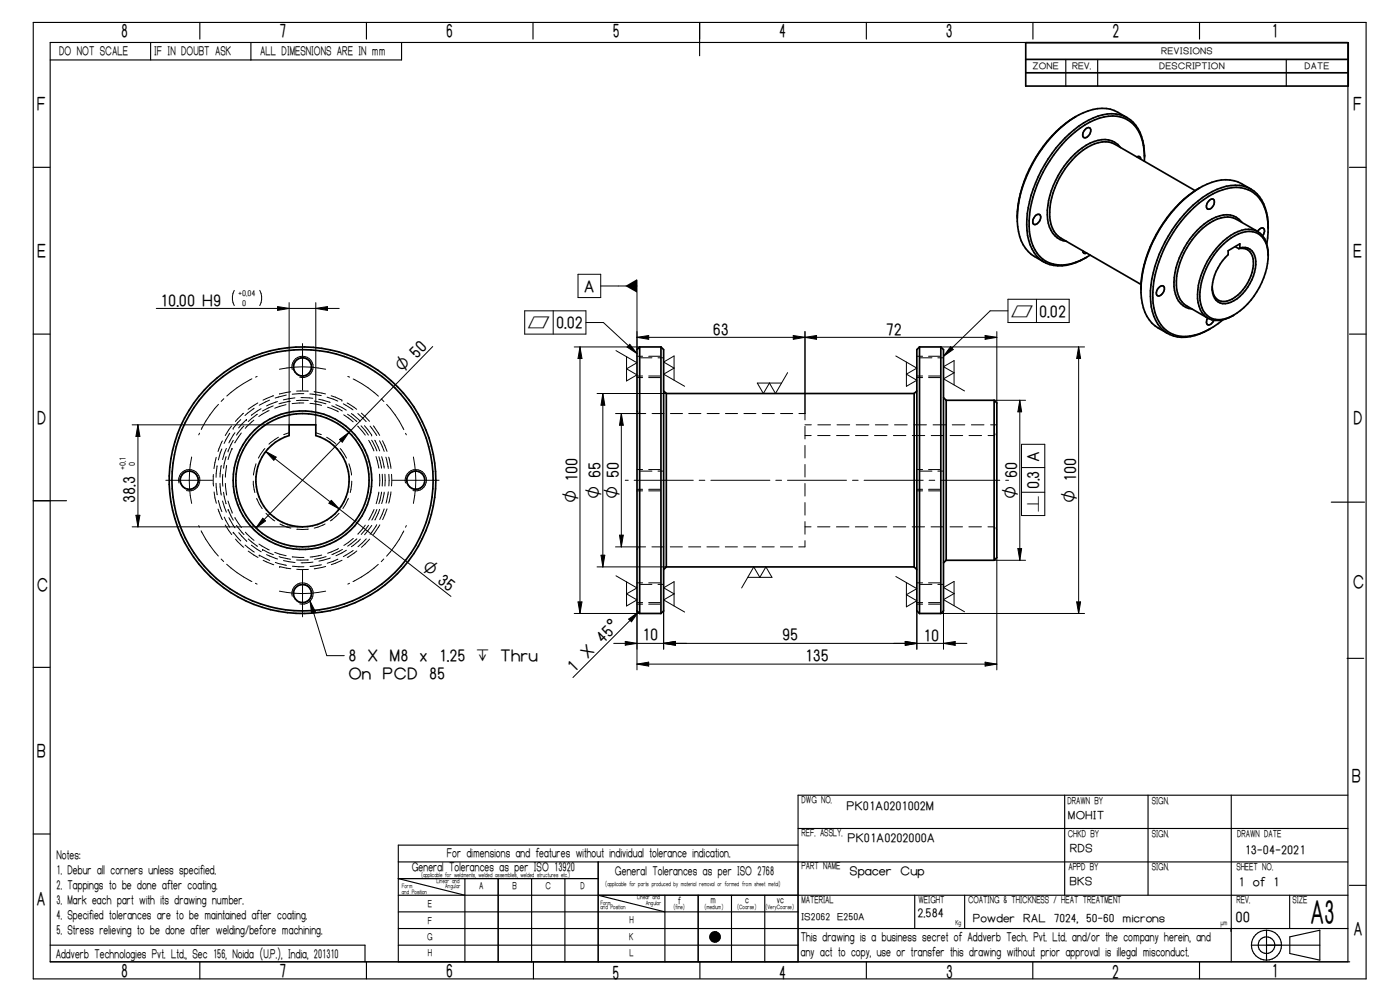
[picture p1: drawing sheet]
<svg xmlns="http://www.w3.org/2000/svg" width="420mm" height="297mm" viewBox="0 0 420 297" stroke-linecap="round" stroke-linejoin="round" font-family="sans-serif">
<g fill="none" stroke="#000" stroke-width=".34">
<path d="M10 6.7h400v287h-400zM45.2 12.7v5.3M60 6.7v5M75.3 12.7v5.3M110 6.7v5M120.5 12.7v5.3h-105.4M160 6.7v5M210 6.7v10M260 6.7v5M310 6.7v5M319.9 17.8v8M329.4 17.8v8"/>
<path d="M360 6.7v5M386 17.8v8M10 50.2h5M405 50.2h5M10 100.2h5M405 100.2h5M10 150.2h10M399.5 150.7h10M404.3 197.5h5M10 200.2h5M319.5 238.6v30M344.5 238.6v30"/>
<path d="M369.5 238.6v50M404.5 238.6h-165v50M10 250.2h5M179.5 258.6v30M239.5 253.6h-120v35M239.5 248.6h165M404.5 258.6h-285M119.5 268.6h120M119.5 278.6h285M139.5 263.6v25M149.5 263.6v25zM159.5 263.6v25"/>
<path d="M169.5 263.6v25M179.5 263.6h-60l20 5M199.5 268.6v20M209.5 268.6v20v-15M215 279.7l-1.9 1.8M219.5 268.6v20M229.5 268.6v20M239.5 273.6h-120M274.5 268.6v10M289.5 268.6v10M369.4 278.6v.9M380.1 279.1a4.5 4.5 0 0 0-4.5 4.5"/>
<path d="M380.1 279.1v9M380.1 279.1a4.5 4.5 0 0 1 4.5 4.5 4.5 4.5 0 0 1-4.5 4.5M387 268.6v10M404.5 268.6h-225l20 5M405 265.6h5M15.1 283.6h94.4v5M60 288.7v5M110 288.7v5M119.5 283.6h120M160.1 288.7v5M210 288.6v5M260 288.5v5"/>
<path d="M310 288.7v5M360 288.7v5M375.6 283.6a4.5 4.5 0 0 0 4.5 4.5M375.6 283.6h20.5M387.1 281.1l9-2v9l-9-2zM404.5 288.6v-275.9h-389.4v275.9h390"/>
<circle cx="380.1" cy="283.6" r="2.5"/>
</g>
<g fill="none" stroke="#000" stroke-width=".51">
<path d="M307.8 17.8h96.8M307.8 12.8h96.8v13h-96.8zM307.8 21.8h96.8M322.9 34.9a38.1 38.1 0 0 0-17.6 30.2M325.6 38.9a.96 .96 0 0 1 1.4-.5 .96 .96 0 0 1 .2 1.4l-.5 .9a.96 .96 0 0 1-1.4 .6 .96 .96 0 0 1-.2-1.5zM338.3 35.3a11.5 11.5 0 0 1 5.1 9.9l.1 2M338.3 35.3a11.6 11.6 0 0 0-11.6 .8 39 39 0 0 0-18.1 26.2 19.1 19.1 0 0 0 1.7 13.5 9.4 9.4 0 0 0 11.2 3.4l4.3-1.8M338.3 35.3a12.3 12.3 0 0 0-7.6-2.8 20.1 20.1 0 0 0-12.8 6.2 40.2 40.2 0 0 0-12.6 26 14 14 0 0 0 4.2 11.6l3.8 2.3M336.3 44.3a6.5 6.5 0 0 0-7.9-1.8 23.9 23.9 0 0 0-12.9 14.6 15.9 15.9 0 0 0-.1 12 5.7 5.7 0 0 0 4.7 3.3M341.2 47.1l.4-.2a.73 .73 0 0 1 .8 .9M343.4 48.4a14 14 0 0 0-3.9-11.7 10.3 10.3 0 0 0-11-.7 33.7 33.7 0 0 0-15.5 15.7 29.2 29.2 0 0 0-3.5 20.7 9.2 9.2 0 0 0 11.9 6.8l4.3-1.8M358.7 57.2l-24.1-13.9a8.3 8.3 0 0 0-8.4 1 25 25 0 0 0-11.2 20.7 8 8 0 0 0 3.4 6.5l24 13.8"/>
<path d="M360.1 56.3a38.3 38.3 0 0 0-17.7 30.3M363.1 60a.82 .82 0 0 1 1.3 0 2.12 2.12 0 0 1-2 2.7 1.88 1.88 0 0 1 .7-2.7zM375.4 56.7a12.4 12.4 0 0 0-14.6-.8 38.7 38.7 0 0 0-18.4 31.9 12.3 12.3 0 0 0 5.2 10.6l2.8 1.6M375.4 56.7a12.6 12.6 0 0 1 5.2 11.5v.4M375.4 56.7a11.4 11.4 0 0 0-10.2 .1 35 35 0 0 0-16.5 17.6 29.4 29.4 0 0 0-2.8 19.1 9.5 9.5 0 0 0 12.7 7.2l2.9-1.1 1.8-1M310.6 64.9a.97 .97 0 0 1 1.4-.5 .97 .97 0 0 1 .2 1.5l-.6 .9a.95 .95 0 0 1-1.3 .5 .95 .95 0 0 1-.3-1.5zM324.9 75.2l.4 .8 .8-.1M326.2 77.2l-.4 .2M327.2 76.5l-1.5 .9M368.6 75.2l3.5-2v1.2a3.7 3.7 0 0 1 4.8 4 14.1 14.1 0 0 1-7.5 12.3 3.8 3.8 0 0 1-5.6-3.7 14.4 14.4 0 0 1 4.8-10.6zM370.7 74l1.1 .6M371.8 74.6a3.6 3.6 0 0 1 4.4 4 12.8 12.8 0 0 1-8.1 11.8 3.4 3.4 0 0 1-4.2-3.2l-.1-1"/>
<path d="M372.1 74.4l-.3 .2M372.7 66.7a6.2 6.2 0 0 0-7.8-1.5 23.4 23.4 0 0 0-12.5 18.1 8.9 8.9 0 0 0 2.6 8.4l.8 .5 1.9 .5M377.4 69.5l.3-.5a1.08 1.08 0 0 1 1.6-.3 1.76 1.76 0 0 1-.4 2M377.5 69.5a7.8 7.8 0 0 0-8.2 1.2 23.2 23.2 0 0 0-9.9 18.9 7.5 7.5 0 0 0 2.6 5.6M377.5 69.5l-6.4-3.7a7.9 7.9 0 0 0-8 1.1 23.4 23.4 0 0 0-10.1 18.7 7.3 7.3 0 0 0 3.1 6.2l6.7 3.8a8.5 8.5 0 0 0 8.4-1.6 22 22 0 0 0 9.3-18.8 5.8 5.8 0 0 0-8.8-5.1 21.9 21.9 0 0 0-11.5 20 5.8 5.8 0 0 0 8.8 5.1M377.5 69.5a7.8 7.8 0 0 1 3.1 7.3M380.2 73.2a18.3 18.3 0 0 0-2-13.3 9.4 9.4 0 0 0-11.2-3 29.5 29.5 0 0 0-14.8 12.8 34.7 34.7 0 0 0-6.1 21.3 10.3 10.3 0 0 0 7.1 9.7 15.5 15.5 0 0 0 12.4-3.6l1.5-1.2M348.1 86a.8 .8 0 0 1 1-.2 .8 .8 0 0 1 .4 1l-.7 1.4a.96 .96 0 0 1-1.4 .5 .96 .96 0 0 1-.2-1.5zM362.4 95.4l-.2 .5a1.11 1.11 0 0 0 .5 1.6 1.86 1.86 0 0 0 1.6-1.4M370.3 94.5l-.3 .2M192 104.1l-.8 .8v78.4l.8 .8M192 104.1v80"/>
<path d="M192 104.1h6.4M198.4 104.1v80M198.4 104.1l.8 .8v78.4l-.8 .8M199.2 117.3l.8 .8M200 118.1h74.4M200 118.1v52M274.4 118.1v52M275.2 117.3l-.8 .8M276 104.1h6.4M276 104.1v80M276 104.1l-.8 .8v78.4l.8 .8M282.4 104.1v80"/>
<path d="M282.4 104.1l.8 .8v78.4l-.8 .8M283.2 119.3l.8 .8M86.8 127.5h8v3.2a14 14 0 0 1 7.4 21.5 14 14 0 0 1-22.8 0 14 14 0 0 1 7.4-21.5zM284 120.1v48M284 120.1h14.4M298.4 120.1v48M298.4 120.1l.8 .8v46.4l-.8 .8M200 170.1l-.8 .8M200 170.1h74.4M274.4 170.1l.8 .8M284 168.1h14.4M284 168.1l-.8 .8"/>
<path d="M192 184.1h6.4M276 184.1h6.4"/>
<circle cx="90.8" cy="110.1" r="2.72"/>
<circle cx="56.8" cy="144.1" r="2.72"/>
<circle cx="90.8" cy="144.1" r="20"/>
<circle cx="90.8" cy="144.1" r="20.8"/>
<circle cx="90.8" cy="144.1" r="40"/>
<circle cx="90.8" cy="144.1" r="39.2"/>
<circle cx="124.8" cy="144.1" r="2.72"/>
<circle cx="90.8" cy="178.1" r="2.72"/>
<circle cx="214.6" cy="281.1" r="1.51"/>
</g>
<g fill="#000">
<path d="M83.3 92l3.5 .5-3.5 .6zM94.8 92.5l3.5-.5v1.1zM187.7 85.8l3.5-2v4zM174.1 104.1l.6 3.5h-1.2zM189 103.3l2.2 2.8-3-2zM191.2 101.2l3.5-.5v1.1zM238.1 100.7l3.5 .5-3.5 .6zM241.6 101.2l3.5-.5v1.1zM285.3 104l.8 .9-2.9 2zM295.6 100.7l3.6 .5-3.6 .6zM323.7 104.1l.6 3.5h-1.2zM41.4 127.5l.6 3.4h-1.2z"/>
<path d="M79.7 135.5l3.2 1.7-.7 .9zM101.9 131.9l2.8-2.1-2 2.9zM180.9 118.1l.6 3.5h-1.1zM186.5 124.1l.6 3.5h-1.2zM306.1 120.1l.5 3.5h-1.1zM40.8 154.6h1.2l-.6 3.5zM78.9 155.5l.8 .8-2.9 2.1zM99.4 150.1l2.4 2.6-3.1-1.7zM180.4 166.6h1.1l-.6 3.5zM185.9 160.6h1.2l-.6 3.5zM305.5 164.6h1.1l-.5 3.5zM93 180.3l1.6 3.2-1.1 .4z"/>
<path d="M173.5 180.6h1.2l-.6 3.5zM187.7 192.4l3.5 .6-3.5 .6zM188.7 185.8l2.8-2.1-2 2.9zM191.2 199.3l3.5-.6v1.2zM199.2 193l3.5-.6v1.2zM271.7 192.4l3.5 .6-3.5 .6zM271.7 192.5l3.5 .5-3.5 .6zM283.2 193l3.5-.5v1.1zM295.6 198.7l3.6 .6-3.6 .6zM323.1 180.6h1.2l-.6 3.5z"/>
<circle cx="214.6" cy="281.1" r="1.51"/>
</g>
<g fill="none" stroke="#000" stroke-width=".3">
<path d="M46.9 92.5h54.9M70.3 87.1a4.8 4.8 0 0 0 0 4.6M78 87.1a4.8 4.8 0 0 1 0 4.6M83.3 92l3.5 .5-3.5 .6zM86.8 90.8v36.7h-47.1M94.8 90.8v36.7M94.8 92.5l3.5-.5v1.1zM157.5 93.3h18.3v6.9h-18.3zM166 93.3v6.9M173.5 82.3h6.8v7h-6.8zM175.8 96.8h5.3l10.1 9.3M180.3 85.8h10.9"/>
<path d="M191.2 84v20.9M241.6 99.5v26.5M299.2 99.5v21.4M302.5 89.8h18.4v7h-18.4zM302.5 93.3h-5.3l-14 13.6M311.1 89.8v7M67.2 119.6l-.8 .8M75.6 113.7l-.5 .2a33.1 33.1 0 0 0-7 4.9M77.2 112.9l-.5 .3M82.1 118.7l-3.2 1.4M85.9 118.5l-3.3 .9M87.2 117.6l-3.3 .6"/>
<path d="M87.7 110.9a3.2 3.2 0 0 1 2.8-4 3.2 3.2 0 0 1 3.5 3.5 3.2 3.2 0 0 1-4.1 2.8M88.5 119.4l-3.5 .6M89 117.3h3.5M90.3 119.3l3.6 .2M90.8 103.1v14M91.2 118.1l-3.5 .2M93 118.2l3.4 .5M94.3 117.5l3.4 .7M95.7 119.8l3.4 .9M97.7 110.8a33.8 33.8 0 0 0-13.8 0M98.2 119.2l3.2 1.2M99.4 118.7l3.2 1.4"/>
<path d="M104.4 112.9l.5 .3M106 113.7l.5 .2a31.9 31.9 0 0 1 7.1 5M114.4 119.7l.8 .8M129.9 104l-53.1 54.4M172.3 104.1h19.7M174.1 104.1v80M174.1 104.1l.6 3.5h-1.2zM179.2 118.1h20.8M180.9 118.1l.6 3.5h-1.1zM180.9 118.1v52M184.9 105.2l6.3 3.6-3.2 1.9 3.2 1.8-3.2 1.8v-7.3M189 103.3l2.2 2.8-3-2z"/>
<path d="M191.2 112.8h1.7M191.2 106.9h1.7M191.2 113.3h1.7M191.2 101.2l3.5-.5v1.1zM191.2 101.2h108M192.2 107.4h3.5M194.7 112.8h3.4M194.7 106.9h3.4M194.7 113.3h3.4M197.5 107.4h1.7M202.3 114.1v-7.3l-3.1 1.8 3.1 1.8-3.1 1.9 6.3 3.6M236.4 111.8l-3.7 6.3-1.8-3.2-1.8 3.2-1.8-3.2h7.3"/>
<path d="M238.1 100.7l3.5 .5-3.5 .6zM241.6 101.2l3.5-.5v1.1zM268.8 106.8l6.4 3.6-3.2 1.9 3.2 1.8-3.2 1.8v-7.3M275.2 112.8h1.7M275.2 106.9h1.7M275.2 113.3h1.7M276.2 107.4h3.5M278.7 112.8h3.4M278.7 106.9h3.4M278.7 113.3h3.4M281.5 107.4h1.7M282.4 104.1h43.1"/>
<path d="M285.3 104l.8 .9-2.9 2zM286.3 115.5v-7.3l-3.1 1.8 3.1 1.8-3.1 1.9 6.3 3.6M295.6 100.7l3.6 .5-3.6 .6zM323.7 104.1v80M323.7 104.1l.6 3.5h-1.2zM41.4 127.5l.6 3.4h-1.2zM41.4 127.5v30.6M57.5 137.1a34.1 34.1 0 0 0 0 13.9M59.9 130l-.3 .5M64.9 137.2l-.7 3.4M65.1 139.7l-.3 3.5M65.6 121.3a31.9 31.9 0 0 0-5.2 7.6"/>
<path d="M66.4 139.7l-.4 3.5M66.6 134.7l-1.1 3.3M66.7 132.3l-1.3 3.2M67.8 137l-.7 3.5M67.9 134.5l-1.1 3.4M68 139.7l-.4 3.5M68.4 135.3h.1M68.9 130l-1.6 3.1M69.5 127.8l-1.9 2.9M69.6 134.5h.1M69.6 134.5l-1.2 3.4M70 128.5h.1"/>
<path d="M70 132.1l-1.5 3.2M70.5 129.8l-1.8 3.1M72.3 125.9l-2.3 2.6M72.4 129.9l-1.9 3M73.1 124l-2.5 2.4M73.2 127.8l-2.2 2.8M74 125.9l-2.4 2.5M74 125.9h.1M76.2 126.1l-2.6 2.4M76.3 122.5l-2.8 2.2M76.8 139.1l-.7 3.4M77.2 124.3l-2.7 2.2"/>
<path d="M77.4 120.9l-2.9 1.9M78.3 122.6l-2.9 2M79.5 134.6l-2 2.9M79.7 135.5l3.2 1.7-.7 .9zM79.7 135.5l55.6 43.4M80.8 123.2l-3.1 1.8M80.9 120.1l-3.1 1.5M82 121.8l-3.2 1.5M83.3 120.5l-3.3 1.3M83.6 131.2l-2.9 2.1M85.8 121.4l-3.3 1.1M86.8 129.8l-1.6 .6"/>
<path d="M87.2 120.4l-3.5 .8M91.2 120.9l-3.5 .2M92.5 120.1l-3.5 .1M93 121l3.5 .6M94.3 120.4l3.5 .8M94.8 129.8l1.6 .6M98 131.2l2.8 2.1M98.3 122.2l3.2 1.4M99.6 121.8l3.1 1.5M100.8 121.4l3.1 1.7M101.9 131.9l2.8-2.1-2 2.9zM102.1 134.6l1.9 2.9"/>
<path d="M102.6 120.1h.1M103 121.2l2.9 1.8M103.2 124.5l2.8 2.1M104.2 120.9l2.8 1.9M104.3 124.3l2.8 2.2M104.7 139.1l.8 3.4M105.4 124.1l2.7 2.3M107.3 127.8l2.3 2.8M107.4 124.1l2.5 2.4M108.4 127.8l2.2 2.8M108.4 124l2.5 2.4M109.4 127.7l2.1 2.8"/>
<path d="M110.6 132.1l1.6 3.2M111.1 127.8l2 2.9M111.5 130.5h.1M111.5 132.1l1.6 3.2M112 127.8l2 2.8M112.5 132.1l1.5 3.2M112.8 137l.9 3.5M113.7 137l.8 3.5M113.9 132.2l1.4 3.2M114.5 137l.8 3.5M114.8 132.2l1.4 3.2M115.8 137.2l.7 3.3"/>
<path d="M116 121.3a31.1 31.1 0 0 1 5.2 7.6M116.7 137.2l.6 3.3M121.7 130l.3 .5M124.1 137.1a34.1 34.1 0 0 1 0 13.9M184.7 124.1h9.1M186.5 124.1v40M186.5 124.1l.6 3.5h-1.2zM191.2 123.3l.2 .3M191.7 123.9l.3 .2M195.7 124.1h3.6M201.2 124.1h3.6M206.7 124.1h3.6"/>
<path d="M212.2 124.1h3.6M217.7 124.1h3.6M223.3 124.1h3.6M228.8 124.1h3.6M234.3 124.1h3.6M239.8 124.1h1.8M241.6 127.9v3.8M241.6 133.6v3.8M241.6 139.4v3.7M241.6 127.5h1.9M241.6 130.7h1.8M245.4 130.7h3.7"/>
<path d="M245.4 127.5h3.8M251.1 130.7h3.7M251.2 127.5h3.8M256.7 130.7h3.8M257 127.5h3.8M262.5 130.7h3.7M262.7 127.5h3.8M268.1 130.7h3.8M268.5 127.5h3.8M273.8 130.7h3.7M274.3 127.5h3.7M279.5 130.7h3.7"/>
<path d="M280 127.5h3.8M285.1 130.7h3.8M285.8 127.5h3.7M290.8 130.7h3.8M291.5 127.5h3.8M297.3 127.5h1.9M298.4 120.1h9.4M298.7 130.4l-.3 .3h-1.9M299.2 129.8l-.3 .3M306.1 120.1v48M306.1 120.1l.5 3.5h-1.1zM306.6 133.3h7v21.4h-7z"/>
<path d="M39.7 158.1h51.1M40.8 154.6h1.2l-.6 3.5zM49.8 144.1h14M53.7 144.9a3.2 3.2 0 0 1 2.9-4 3.2 3.2 0 0 1 3.4 3.5 3.2 3.2 0 0 1-4 2.8M59.6 157.7l.2 .5M60.4 159.3l.2 .5a35 35 0 0 0 4.9 7M64 142.4l.1 3.4M64.3 147.6l.6 3.4M64.8 145l.4 3.5M65.4 152.7l1.3 3.2M65.5 150.2l1.1 3.3M66 145l.4 3.5"/>
<path d="M66.8 150.3l1.1 3.4M66.9 142.3v3.6M67.1 147.7l.7 3.5M67.3 155.2l1.6 3M67.6 157.5l1.9 2.9M67.6 145l.4 3.5M68.4 150.3l1.2 3.3M68.5 152.9l1.5 3.2M68.5 152.9h.1M68.7 155.3l1.8 3.1M69.7 153.7h.1M70 159.7h.1"/>
<path d="M70 159.7l2.3 2.6M70.5 155.3l2 3M71 157.6l2.2 2.8M71.7 159.8l2.4 2.6M73.6 159.7l2.6 2.4M76 144.4l.5 3.4M77 149.5l1.7 3.1M78.9 155.5l.8 .8-2.9 2.1zM79.8 154l2.7 2.3M84 157.2l3.3 1.3M92.5 158.7l-3.4 .1M97.6 157.2l-3.3 1.3"/>
<path d="M99.4 150.1l2.4 2.6-3.1-1.7zM101.8 154l-2.7 2.3M104.6 149.5l-1.7 3.1M105.6 144.4l-.5 3.4M109.6 157.6l-2.2 2.7M110.6 157.6l-2.2 2.8M111.6 157.6l-2.2 2.8M112.3 152.9l-1.7 3.1M113.1 157.4l-2 2.9M113.1 152.9l-1.5 3.1M113.7 147.7l-.8 3.4M113.9 142.3v3.5"/>
<path d="M114 152.8l-1.5 3.2M114 157.5l-2 2.9M114.5 147.7l-.8 3.4M114.7 142.3v3.5M115.3 152.7l-1.3 3.2M115.3 147.7l-.8 3.4M115.5 142.3v3.5M116.2 152.7l-1.4 3.2M116.5 147.6l-.6 3.4M116.7 142.3v3.5M117.3 147.6l-.6 3.4M117.5 142.3v3.5"/>
<path d="M117.8 144.1h14M121.2 159.3l-.3 .5a32.7 32.7 0 0 1-4.9 7.1M121.7 144.9a3.2 3.2 0 0 1 2.9-4 3.2 3.2 0 0 1 3.4 3.5 3.2 3.2 0 0 1-4.1 2.8M122 157.7l-.3 .5M187.7 144.1h.8M190.3 144.1h17.8M191.2 146.8h1.7M191.2 140.9h1.7M191.2 147.3h1.7M192.2 141.4h3.5M194.7 146.8h3.4M194.7 140.9h3.4"/>
<path d="M194.7 147.3h3.4M197.5 141.4h1.7M209.8 144.1h1.7M213.3 144.1h17.7M232.8 144.1h1.8M236.3 144.1h17.7M241.6 145.1v3.7M241.6 150.8v3.8M241.6 156.5v3.8M241.6 158.1h1.8M245.4 158.1h3.7M251 158.1h3.8"/>
<path d="M255.9 144.1h1.6M256.7 158.1h3.8M259.3 144.1h17.8M262.4 158.1h3.7M268.1 158.1h3.7M273.8 158.1h3.7M275.2 146.8h1.7M275.2 140.9h1.7M275.2 147.3h1.7M276.2 141.4h3.5M278.7 146.8h3.4M278.7 140.9h3.4"/>
<path d="M278.7 147.3h3.4M278.8 144.1h1.7M279.4 158.1h3.8M281.5 141.4h1.7M282.4 144.1h17.6M285.1 158.1h3.8M290.8 158.1h3.7M296.5 158.1h1.9l.2 .2M298.9 158.6l.3 .3M301.8 144.1h.9M306.6 147.7h7M306.6 140.3h7"/>
<path d="M66.4 167.7l.7 .8M68 169.3a32.7 32.7 0 0 0 7.6 5.2M70.7 161.8l2.4 2.4M73.6 163.5l2.7 2.2M74.5 165.4l2.9 1.9M74.5 161.7l2.8 2.2M75.5 163.6l2.9 2M76.7 175l.5 .3M77.7 163.2l3.1 1.8M77.8 166.6l3.1 1.5M77.8 166.6h.1M78.8 164.9l3.2 1.5"/>
<path d="M78.8 164.9h.1M79 168.1l3.2 1.4M80 166.4l3.3 1.3M82.5 165.7l3.4 1.1M82.6 168.7l3.4 .9M83.8 167l3.4 .8M83.9 170h.1M83.9 170l3.4 .6M85.1 168.2l3.5 .6M87.7 178.9a3.2 3.2 0 0 1 2.9-4 3.2 3.2 0 0 1 3.4 3.5 3.2 3.2 0 0 1-4.1 2.8M87.7 167.1l3.5 .2M87.7 169.9l3.5 .2"/>
<path d="M89 168h3.6M89.1 170.8h3.4M90.8 171.1v14M93.9 168.7l-3.5 .2M96.5 169.5l-3.5 .5M96.6 166.5l-3.5 .6M97.7 177.4a33.8 33.8 0 0 1-13.8 0M97.7 170l-3.4 .6M97.9 167l-3.5 .8M99.1 167.4l-3.4 1M101.4 167.8l-3.2 1.2M101.6 164.6l-3.3 1.4"/>
<path d="M102.6 168.1l-3.2 1.3M102.8 164.8l-3.2 1.6M104 165.1l-3.2 1.7M104.9 175l-.5 .3M106 165.1l-3 1.9M106 161.5l-2.8 2.2M107.1 165.3l-2.9 2M107.1 161.7l-2.8 2.2M108.2 161.8l-2.8 2.2M109.9 161.7l-2.5 2.3M110.9 161.8l-2.4 2.4M113.5 169.3a32.1 32.1 0 0 1-7.6 5.2"/>
<path d="M115.2 167.7l-.8 .8M179.2 170.1h20.8M180.4 166.6h1.1l-.6 3.5zM184.7 164.1h9M184.9 172.8l6.3 3.6-3.2 1.8 3.2 1.8-3.2 1.8v-7.2M185.9 160.6h1.2l-.6 3.5zM191.2 174.9h1.7M191.4 164.6l-.2 .3M192 164.1l-.3 .2M192.2 175.3h3.5M194.7 174.9h3.4M195.7 164.1h3.6"/>
<path d="M197.5 175.3h1.7M201.2 164.1h3.6M206.7 164.1h3.6M212.2 164.1h3.6M217.7 164.1h3.6M223.2 164.1h3.6M224.4 173.2h7.3l-1.8-3.1-1.9 3.1-1.8-3.1-3.6 6.3M228.7 164.1h3.7M234.2 164.1h3.7M241.6 162.2v1.9h-1.9M268.8 173l6.4 3.6-3.2 1.8 3.2 1.9-3.2 1.8v-7.3M275.2 174.9h1.7"/>
<path d="M276.2 175.3h3.5M278.7 174.9h3.4M281.5 175.3h1.7M298.4 168.1h9.4M299.2 167.3v33.7M305.5 164.6h1.1l-.5 3.5zM93 180.3l1.6 3.2-1.1 .4zM93 180.3l5.1 16.4h5.2M172.3 184.1h19.7M173.5 180.6h1.2l-.6 3.5zM184.2 193h106M187.7 192.4l3.5 .6-3.5 .6z"/>
<path d="M188.7 185.8l2.8-2.1-2 2.9zM191.2 180.8h1.7M191.2 181.3h1.7M191.2 183.3v17.7M191.2 199.3l3.5-.6v1.2zM191.2 199.3h108M191.5 183.7l-19.6 19.6M194.7 180.8h3.4M194.7 181.3h3.4M199.2 183.3v11.5M199.2 193l3.5-.6v1.2zM202.3 181.8v-7.3l-3.1 1.9 3.1 1.8-3.1 1.8 6.3 3.6"/>
<path d="M271.7 192.4l3.5 .6-3.5 .6zM271.7 192.5l3.5 .5M275.2 180.8h1.7M275.2 193l-3.5 .6M275.2 181.3h1.7M275.2 183.3v11.5M278.7 180.8h3.4M278.7 181.3h3.4M279.2 184.1h46.3M283.2 193l3.5-.5v1.1zM283.2 183.3v11.5M286.3 181.7v-7.2l-3.1 1.8 3.1 1.8-3.1 1.8 6.3 3.7"/>
<path d="M295.6 198.7l3.6 .6-3.6 .6zM323.1 180.6h1.2l-.6 3.5z"/>
</g>
<text font-size="12.7" x="393.2" y="276.9">A3</text>
<g font-size="7.3">
<text x="36.4" y="11.2">8</text>
<text x="83.9" y="11.2">7</text>
<text x="133.9" y="11.2">6</text>
<text x="183.9" y="11.2">5</text>
<text x="233.9" y="11.2">4</text>
<text x="283.9" y="11.2">3</text>
<text x="333.9" y="11.2">2</text>
<text x="381.6" y="11.2">1</text>
<text x="11.1" y="32.9">F</text>
<text x="406.1" y="32.9">F</text>
<text x="11.1" y="77.2">E</text>
<text x="406.1" y="77.2">E</text>
<text x="11.2" y="127.2">D</text>
<text x="406.2" y="127.2">D</text>
<text x="11.1" y="177.2">C</text>
<text x="406" y="176.4">C</text>
<text x="11.1" y="227.2">B</text>
<text x="405.7" y="234.8">B</text>
<text x="11" y="271.4">A</text>
<text x="406.2" y="280.5">A</text>
<text x="36.4" y="293.2">8</text>
<text x="83.9" y="293.2">7</text>
<text x="133.9" y="293.2">6</text>
<text x="183.8" y="293.9">5</text>
<text x="233.9" y="293.9">4</text>
<text x="283.9" y="293.5">3</text>
<text x="333.8" y="293.4">2</text>
<text x="381.6" y="293.2">1</text>
</g>
<g font-size="6.5">
<text x="175.2" y="87.5">A</text>
<text x="48.1" y="91.7">10.00 H9</text>
<text x="311.9" y="95">0.02</text>
<text x="166.9" y="98.5">0.02</text>
<text x="213.9" y="100.4">63</text>
<text x="265.9" y="100.4">72</text>
<text x="125" y="107.7" transform="rotate(-46 125 107.7)">50</text>
<text x="180.1" y="143.3" transform="rotate(-90 180.1 143.3)">65</text>
<text x="185.6" y="143.3" transform="rotate(-90 185.6 143.3)">50</text>
<text x="305.2" y="143.3" transform="rotate(-90 305.2 143.3)">60</text>
<text x="173.2" y="144.6" transform="rotate(-90 173.2 144.6)">100</text>
<text x="311.8" y="146.8" transform="rotate(-90 311.8 146.8)">0.3 A</text>
<text x="322.9" y="144.6" transform="rotate(-90 322.9 144.6)">100</text>
<text x="40.5" y="150.9" transform="rotate(-90 40.5 150.9)">38.3</text>
<text x="131.1" y="174.5" transform="rotate(38 131.1 174.5)">35</text>
<text x="192.7" y="192.2">10</text>
<text x="234.7" y="192.2">95</text>
<text x="277.1" y="192.2">10</text>
<text x="104.6" y="203.7">On PCD 85</text>
<text x="104.6" y="198.5">8 X M8 x 1.25</text>
<text x="150.1" y="198.5">Thru</text>
<text x="172.2" y="201.8" transform="rotate(-45 172.2 201.8)">1 X 45°</text>
<text x="241.5" y="198.4">135</text>
</g>
<text font-size="5.8" x="370.7" y="276.6">00</text>
<g font-size="5.4">
<text x="303.3" y="95">r</text>
<text x="158.4" y="98.5">r</text>
<text x="120.8" y="112" transform="rotate(-46 120.8 112)">O</text>
<text x="180.1" y="149.7" transform="rotate(-90 180.1 149.7)">O</text>
<text x="185.6" y="149.7" transform="rotate(-90 185.6 149.7)">O</text>
<text x="305.2" y="149.7" transform="rotate(-90 305.2 149.7)">O</text>
<text x="173.2" y="150.9" transform="rotate(-90 173.2 150.9)">O</text>
<text x="311.8" y="153.6" transform="rotate(-90 311.8 153.6)">n</text>
<text x="322.9" y="150.9" transform="rotate(-90 322.9 150.9)">O</text>
<text x="126.4" y="170.8" transform="rotate(38 126.4 170.8)">O</text>
<text x="143" y="198.5">`</text>
</g>
<g font-size="4.9">
<text x="17.8" y="16.6">DO NOT SCALE</text>
<text x="46.3" y="16.4">IF IN DOUBT ASK</text>
<text x="78.1" y="16.5">ALL DIMESNIONS ARE IN mm</text>
<text x="254" y="242.9">PK01A0201002M</text>
<text x="17" y="257.6">Notes:</text>
<text x="134.1" y="257">For dimensions and features without individual tolerance indication.</text>
<text x="254.3" y="252.6">PK01A0202000A</text>
<text x="373.6" y="256.3">13-04-2021</text>
<text x="17" y="262.1">1. Debur all corners unless specified.</text>
<text x="123.6" y="261.3">General Tolerances as per ISO 13920</text>
<text x="184.6" y="262.6">General Tolerances as per ISO 2768</text>
<text x="254.9" y="262.6">Spacer Cup</text>
<text x="17" y="266.7">2. Tappings to be done after coating.</text>
<text x="371.7" y="265.8">1 of 1</text>
<text x="17" y="271.2">3. Mark each part with its drawing number.</text>
<text x="17" y="275.7">4. Specified tolerances are to be maintained after coating.</text>
<text x="275.4" y="275">2.584</text>
<text x="17" y="280.2">5. Stress relieving to be done after welding/before machining.</text>
<text x="16.7" y="287.5">Addverb Technologies Pvt. Ltd., Sec 156, Noida (U.P.), India, 201310</text>
<text x="240.3" y="282.2">This drawing is a business secret of Addverb Tech. Pvt. Ltd. and/or the company herein, and</text>
<text x="240.3" y="286.7">any act to copy, use or transfer this drawing without prior approval is illegal misconduct.</text>
</g>
<g font-size="4.5">
<text x="320.5" y="245.9">MOHIT</text>
<text x="321.1" y="255.7">RDS</text>
<text x="321" y="265.6">BKS</text>
<text x="291.9" y="276.7">Powder RAL 7024, 50-60 microns</text>
</g>
<g font-size="3.9">
<text x="240.6" y="241">DWG NO.</text>
<text x="320.4" y="241.3">DRAWN BY</text>
<text x="345.6" y="241.3">SIGN.</text>
<text x="240.6" y="250.9">REF. ASSLY.</text>
<text x="320.5" y="251.1">CHKD BY</text>
<text x="345.6" y="251.1">SIGN.</text>
<text x="371.3" y="251.1">DRAWN DATE</text>
<text x="240.6" y="260.8">PART NAME</text>
<text x="320.6" y="261.2">APPD BY</text>
<text x="345.6" y="261.2">SIGN.</text>
<text x="371" y="261.2">SHEET NO.</text>
<text x="143.8" y="266.8">A</text>
<text x="153.8" y="266.8">B</text>
<text x="163.7" y="266.8">C</text>
<text x="174.2" y="266.8">D</text>
<text x="128.4" y="272.1">E</text>
<text x="203.5" y="271.2">f</text>
<text x="213.2" y="271">m</text>
<text x="223.7" y="271">c</text>
<text x="233.2" y="271">vc</text>
<text x="240.4" y="275.9">IS2062 E250A</text>
<text x="240.6" y="270.9">MATERIAL</text>
<text x="275.6" y="270.9">WEIGHT</text>
<text x="290.5" y="270.9">COATING &amp; THICKNESS / HEAT TREATMENT</text>
<text x="371" y="270.9">REV.</text>
<text x="387.9" y="270.9">SIZE</text>
<text x="128.2" y="281.9">G</text>
<text x="128.4" y="277.2">F</text>
<text x="188.9" y="277.1">H</text>
<text x="128.4" y="286.9">H</text>
<text x="188.8" y="282.1">K</text>
<text x="188.9" y="287">L</text>
</g>
<g font-size="3.7">
<text x="348.4" y="16.3">REVISIONS</text>
<text x="309.9" y="20.8">ZONE</text>
<text x="321.8" y="20.8">REV.</text>
<text x="347.8" y="20.8">DESCRIPTION</text>
<text x="391.5" y="20.8">DATE</text>
</g>
<g font-size="3.3">
<text x="71.5" y="88.9">+0.04</text>
<text x="72.7" y="91.7">0</text>
<text x="37.7" y="141.1" transform="rotate(-90 37.7 141.1)">+0.1</text>
<text x="40.5" y="139.9" transform="rotate(-90 40.5 139.9)">0</text>
</g>
<g font-size="2.8">
<text x="286.7" y="277.7">Kg</text>
<text x="366.4" y="277.7">μm</text>
</g>
<g font-size="2.4">
<text x="126.4" y="263.1">(applicable for weldments, welded assemblies, welded structures etc.)</text>
<text x="120.6" y="268.1">and Position</text>
<text x="120.6" y="266.5">Form</text>
<text x="131" y="265">Linear and</text>
<text x="133.6" y="266.5">Angular</text>
<text x="181.6" y="265.8">(applicable for parts produced by material removal or formed from sheet metal)</text>
<text x="191.2" y="269.8">Linear and</text>
<text x="180.2" y="271.4">Form</text>
<text x="180.2" y="272.9">and Position</text>
<text x="193.8" y="271.4">Angular</text>
<text x="202.1" y="272.9">(fine)</text>
<text x="211.4" y="272.9">(medium)</text>
<text x="221.2" y="272.9">(Coarse)</text>
<text x="229.7" y="272.9">(VeryCoarse)</text>
</g>
</svg>
